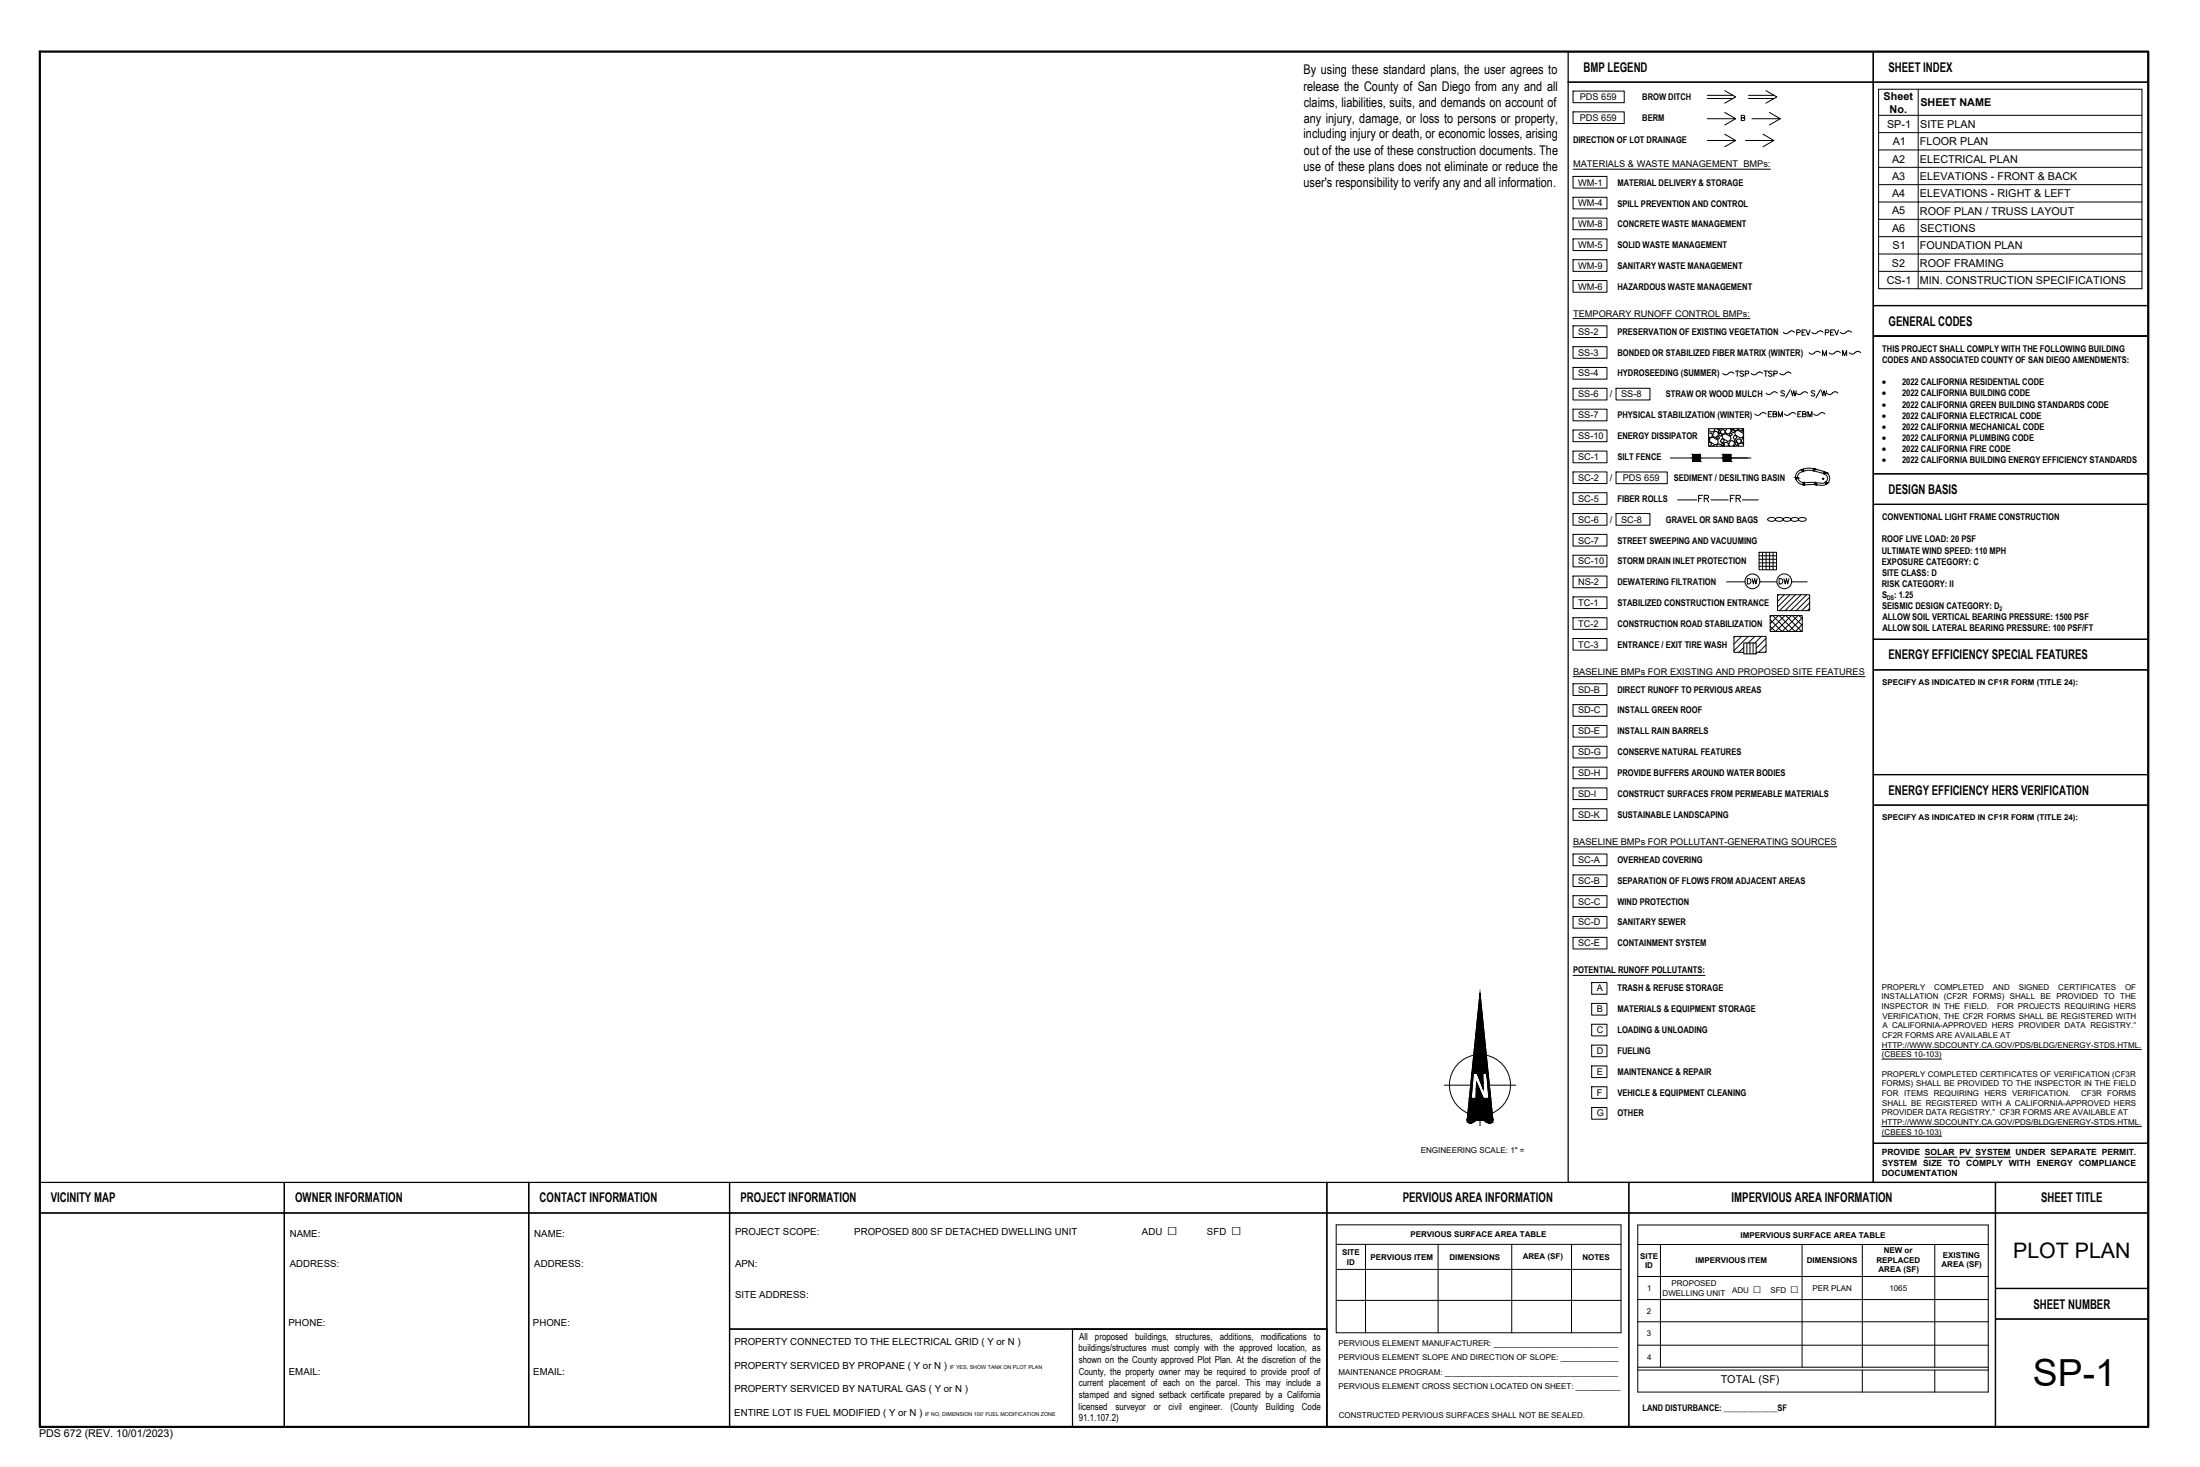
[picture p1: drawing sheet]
<svg xmlns="http://www.w3.org/2000/svg" width="914mm" height="610mm" viewBox="0 0 914 610" stroke-linecap="round" stroke-linejoin="round" font-family="sans-serif">
<path d="M16.6 21.4h876.3v571.5h-876.3z" fill="none" stroke="#000" stroke-width=".91"/>
<g fill="none" stroke="#000" stroke-width=".51">
<path d="M651.8 21.4h126.8v12.7h-126.8zM651.8 34.1h126.8v457.2h-126.8zM778.6 21.4h114.3v12.7h-114.3zM778.6 34.1h114.3v92.9h-114.3zM778.6 127h114.3v69.9h-114.3v-57.2h114.3h-114.3zM778.6 196.9h114.3v12.7h-114.3zM778.6 209.6h114.3v56.1h-114.3zM778.6 278.4h114.3v43.5h-114.3zM778.6 265.7h114.3v12.7h-114.3zM778.6 334.6h114.3v140.5h-114.3zM778.6 321.9h114.3v12.7h-114.3zM778.6 475.1h114.3v16.2h-114.3z"/>
<path d="M16.6 491.3h101.6v12.7h-101.6zM118.2 491.3h101.6v12.7h-101.6zM219.8 491.3h83.4v12.7h-83.4zM303.2 491.3h248.3v12.7h-248.3zM551.5 491.3h125.5v12.7h-125.5zM677 491.3h152.4v12.7h-152.4zM829.4 491.3h63.5v12.7h-63.5zM16.6 504h101.6v88.9h-101.6zM118.2 504h101.6v88.9h-101.6zM219.8 504h83.4v88.9h-83.4zM303.2 504h248.3v48.3h-248.3zM551.5 504h125.5v88.9h-125.5z"/>
<path d="M677 504h152.4v88.9h-152.4zM829.4 504h63.5v31.4h-63.5zM829.4 535.4h63.5v12.7h-63.5zM303.2 552.3h248.3v40.6h-248.3zM445.8 552.3h105.7v40.6h-105.7zM829.4 548.1h63.5v44.8h-63.5z"/>
</g>
<g fill="none" stroke="#000" stroke-width=".42">
<path d="M653.8 37.8h21.3v4.9h-21.3zM709.6 39.6h10.7M716.9 37.7l4.5 2.6-4.5 2.6M726.7 39.6h10.7M734 37.7l4.5 2.6-4.5 2.6M780.8 37.1h109.5v82.9h-109.5zM797.3 37.1v82.9M653.8 46.5h21.3v4.8h-21.3zM709.6 40.9h10.7M716.9 46.7l4.5 2.6h-11.8M716.9 55.8l4.5 2.6h-11.8M721.4 49.3l-4.5 2.6"/>
<path d="M721.4 58.4l-4.5 2.6M723.7 49l1.3-.1 .1-.8-1.4-.2v2.2l1.4-.2 .1-.5-.5-.4M725.5 58.4h11.8l-4.6 2.6M726.7 40.9h10.7M732.7 55.8l4.6 2.6M735.4 46.7l4.5 2.6h-11.7M739.9 49.3l-4.5 2.6M780.8 47.9h109.5M780.8 55.1h109.5M653.8 73.3h14.1v4.9h-14.1zM653.8 70.3h82.1M780.8 62.3h109.5"/>
<path d="M780.8 69.5h109.5M780.8 76.7h109.5M653.8 90.6h14.1v4.9h-14.1zM653.8 99.3h14.1v4.8h-14.1zM653.8 82h14.1v4.8h-14.1zM780.8 83.9h109.5M780.8 91.1h109.5M780.8 98.3h109.5M653.8 107.9h14.1v4.9h-14.1zM653.8 116.6h14.1v4.8h-14.1zM780.8 105.6h109.5M780.8 112.8h109.5"/>
<path d="M653.8 135.4h14.1v4.9h-14.1zM653.8 132.4h73.6M745.9 138.1a1.74 1.74 0 0 0-2.9 .4l-1 .1-.8-.5M746.8 138.2l1.3-.1 .1-.8-1.4-.2v2.2M749 138.1h.8M750.4 137.1h-1.4v2.2h1.4M750.7 137.1l.8 2.2 .8-2.2M757.7 138.1a1.74 1.74 0 0 0-2.8 .4l-1 .1-.8-.5M758.7 138.2l1.2-.1 .1-.8-1.3-.2v2.2M760.9 138.1h.8M762.2 137.1h-1.3v2.2h1.3M762.5 137.1l.9 2.2 .8-2.2"/>
<path d="M769.6 138.1a1.74 1.74 0 0 0-2.9 .4l-.9 .1-.9-.5M653.8 144.1h14.1v4.8h-14.1zM653.8 152.7h14.1v4.8h-14.1zM720.7 155.2a1.74 1.74 0 0 0-2.9 .4l-.9 .1-.9-.5M721.3 154.2h1.5M722.1 154.2v2.2M724.7 154.5l-.5-.3-1 .3 .1 .4 1.4 .8-.5 .7-1-.3M725.4 155.3l1.3-.1 .1-.8-1.4-.2v2.2M727.9 155.2a1.45 1.45 0 0 0 2.3 0M730.2 155.2a1.45 1.45 0 0 1 2.3 0M733.2 154.2h1.4M733.9 154.2v2.2"/>
<path d="M736.5 154.5l-.5-.3-.9 .3 .1 .4 1.3 .8-.5 .7-.9-.3M737.3 155.3l1.2-.1 .1-.8-1.3-.2v2.2M744.4 155.2a1.74 1.74 0 0 0-2.8 .4l-1 .1-.8-.5M751.9 146.6a1.45 1.45 0 0 0 2.3 0M754.2 146.6a1.45 1.45 0 0 1 2.3 0M757.5 147.8v-2.2l.8 2.2 .9-2.2v2.2M764.9 146.6a1.74 1.74 0 0 0-2.8 .4l-1 .1-.8-.5M765.9 147.8v-2.2l.8 2.2 .8-2.2v2.2M773.4 146.6a1.74 1.74 0 0 0-2.9 .4l-1 .1-.8-.5M653.8 178.7h14.1v4.8h-14.1zM653.8 161.4h14.1v4.8h-14.1zM653.8 170h14.1v4.9h-14.1z"/>
<path d="M671.7 161.4h14.1v4.8h-14.1zM710.2 178.1h14.5v7.3h-14.5zM712.7 178.1l-.4 1.2-.9 .2-1.2-.7M713.8 178.1l.5 .6M714.8 178.5l-.5 .2M715 178.1l-.2 .5M715.1 179.4l-.7-.4-.2 .7 .3 .3 .6-.6M717.7 178.1l-.6 1.1 .2 .7 .8 .5 .8-.3 .6-1.1-.4-.9M719.3 179.9l.6 .7-.5 .4-.6-.6 .5-.4M719.4 178.1l.4 .4 .2-.1M720.3 178.1l-.2 .4M720.3 178.5l.6 .4-.2 .8-.4 .1-.6-.7"/>
<path d="M720.3 178.6l-.6 .5M720.4 178.1l.2 .5 .6 .4 .7-.2 .4-.7M721.5 179.1l.9-.3 2.1 1.2 .2 .9-.5 .8-.9 .3-2-1.2-.3-.9zM722.5 178.1l.1 .4M724.5 178.1l-.4 .6-.7 .3-.8-.5M724.7 178.6l-.7 .4 .6 .6M724.7 179.6h.1M734 172a1.74 1.74 0 0 0-2.8 .5l-1 .1-.8-.6M734.1 163.4a1.75 1.75 0 0 0 2.8-.5l1-.1 .8 .6M735 172.1h.8M736.3 171h-1.3v2.2h1.3M737 172.1l1.2-.1 .1-.8-1.3-.2v2.2l1.3-.2v-.7l-.4-.2"/>
<path d="M739.2 173.2v-2.2l.8 2.2 .8-2.2v2.2M741.7 162.7l-.5-.4-1 .4 .2 .5 1.3 .7-.5 .6-1-.3M744.1 161.9l-1.9 3.4M744.5 162.3l.5 2.2 .6-2.2 .5 2.2 .5-2.2M746.3 172a1.74 1.74 0 0 0-2.8 .5l-1 .1-.8-.6M746.6 163.4a1.75 1.75 0 0 0 2.9-.5l1-.1 .8 .6M747.2 172.1h.9M748.6 171h-1.4v2.2h1.4M749.2 172.1l1.3-.1 .2-.6-.5-.4h-1v2.2l1.4-.2 .1-.5-.5-.4M751.4 173.2v-2.2l.9 2.2 .8-2.2v2.2M754.3 162.7l-.6-.4-.9 .4 .2 .5 1.3 .7-.6 .6-.9-.3M756.7 161.9l-1.9 3.4"/>
<path d="M757.1 162.3l.5 2.2 .5-2.2 .6 2.2 .5-2.2M758.5 172a1.74 1.74 0 0 0-2.9 .5l-1 .1-.8-.6M759.2 163.4a1.75 1.75 0 0 0 2.9-.5l1-.1 .8 .6M653.8 187.5h14.1v4.8h-14.1zM653.8 196.1h14.1v4.8h-14.1zM671.7 196.1h21.3v4.9h-21.3zM694.2 190.3h33.5M703.5 188.8h3.2v3h-3.2zM710.2 182.5h.1M710.2 181.6l.2 .5-.2 .4M710.2 180.2l.7-.3 .7 .4 .2 .7-.4 .7-.7 .1-.5-.2M710.9 181.9l1-.2 2 1.2 .3 .9-.5 .8-.9 .2-2.1-1.2-.2-.9z"/>
<path d="M711.2 184.1l.1 .5-.4 .6h-.7M711.2 184.1l-.5-.3-.5 .3M711.6 185.4l.7-.2 .5 .2M711.6 185.4h.1M712 181.3l.9 .5 .7-.2M713.9 184.7l-.4 .7M714 181.3l.7 .7-.6 .5M714.1 181.4l-.6 .4 .6 .6M714.2 180.4l-.1-.7-.9-.5-.7 .2-.6 1.2 .1 .7M714.3 180.4l-.7 1.2M714.6 180.1l-.1 .8M714.6 184.5l-.7 .2"/>
<path d="M714.7 184.5l.8 .5M714.7 180.1l.9 .2M715.5 185l.1 .4M715.5 182.5l.5-.1 .6 .7M715.5 182.5l-.4 .7 .1 .4M715.6 180.3l.1 .4M715.7 180.7l-.6 .5-.6-.4M715.8 184.3l.7 .4M715.8 184.3l-.2 .7 .6 .1 .3-.4M716 185.3v.1M716 185.4h.7M716.2 188.8h3.2v3h-3.2z"/>
<path d="M716.2 180.5l.9-.2 2.1 1.2 .2 .9-.4 .8-.9 .2-2.1-1.2-.2-.9zM716.6 183.1l-.4 .7-.4 .2-.6-.3M716.9 185.4l-.4-.8 .4-.6 .7-.2 .6 .3 .3 .8-.4 .5M720.4 181.8l.6 .7 .5-.1M720.7 185.2l.4 .2M720.9 184.3l-.2-.7-.8-.5-.7 .2-.7 1.1 .2 .7 .5 .3M720.9 184.3l-.6 1.1 .4-.2M721.2 183.8l.5-.5-.4-.5-.5 .5 .4 .5M721.2 184.7l.6 .4 .3-.2 .2-.7-.6-.4-.4 .1-.1 .8M721.2 181l-.4 .1-.4 .7M721.3 181l.5 .3M721.7 181.3l.2 .4-.4 .7"/>
<path d="M724.7 184.6l-.9-.5-.9 .2-.4 1.1M724.7 181.8l-.9 1.2 .2 .7 .7 .5M746.3 198.3l.9 .2-.7 .7M747 196.3a8.9 8.9 0 0 1 9.3-.9 4.3 4.3 0 0 1 4.2 3 3.4 3.4 0 0 1-4.7 3.1l-2.3-.2a7.7 7.7 0 0 1-5.9-.6 3 3 0 0 1-.6-4.4zM748 196.5a8.6 8.6 0 0 1 8.1-.2 3.5 3.5 0 0 1 3.5 2.6v.2a2.65 2.65 0 0 1-3.7 1.6l-4.8-.1a2.79 2.79 0 0 1-3.8-3.1zM749.6 194.9l-.1 1-.6-.7M753.7 194.8l.2 .9 .6-.8M758.3 196l-.2 .9 1-.4M653.8 204.7h14.1v4.9h-14.1zM653.8 213.4h14.1v4.8h-14.1zM671.7 213.4h14.1v4.8h-14.1zM697.3 207.7h7.9"/>
<path d="M706 207.1h1M707.7 205.8h-1.7v2.8M708.3 207.1l1.6-.1 .1-.9-1.7-.3v2.8M709.3 207.1l.9 1.5M711.1 207.7h7.2M719.2 207.1h1.1M720.9 205.8h-1.7v2.8M721.6 207.1l1.5-.1 .2-.9-1.7-.3v2.8M722.5 207.1l.9 1.5M724.2 207.7h6.6M734.8 215.5l1.7-.5a.84 .84 0 0 1 1.1 .2 .84 .84 0 0 1 0 1.1l-1.7 .3a.92 .92 0 0 1-1.1-1.1zM738.2 215.4l1.6-.4a.83 .83 0 0 1 1 .2 .83 .83 0 0 1 0 1.1l-1.7 .3a.81 .81 0 0 1-.9-.2 .81 .81 0 0 1 0-1z"/>
<path d="M741.4 215.4l1.6-.4a.83 .83 0 0 1 1 .2 .83 .83 0 0 1 0 1.1l-1.7 .3a.81 .81 0 0 1-.9-.2 .81 .81 0 0 1 0-1zM744.6 215.4l1.5-.4a.84 .84 0 0 1 1.1 .2 .84 .84 0 0 1 0 1.1l-1.7 .3a.8 .8 0 0 1-.9-.2 .8 .8 0 0 1 0-1zM747.6 215.5l1.7-.5a.84 .84 0 0 1 1.1 .2 .84 .84 0 0 1 0 1.1l-1.7 .3a.92 .92 0 0 1-1.1-1.1zM749.1 201.4l.7-.8 .2 .8M754 201.3l.5-.8 .6 .9M759.7 200.6l-.9-.3 .2 .9M653.8 230.7h14.1v4.9h-14.1zM653.8 222.1h14.1v4.8h-14.1zM653.8 239.4h14.1v4.8h-14.1zM731.1 229.5h7.3v7.3h-7.3zM731.1 235.3h7.3M731.1 233.9h7.3"/>
<path d="M731.1 232.4h7.3M731.1 230.9h7.3M732.6 229.5v7.3M734 229.5v7.3M735.5 229.5v7.3M737 229.5v7.3M653.8 248h14.1v4.9h-14.1zM653.8 256.7h14.1v4.8h-14.1zM717.7 241.8h7.6M726.3 240.4h.7a1.17 1.17 0 0 1 .8 1.1 1.17 1.17 0 0 1-.8 1.1h-.7zM728.2 240.4l.6 2.2 .5-2.2 .5 2.2 .5-2.2M731.5 241.8h7"/>
<path d="M735.8 255.8h13.3v6.6h-13.3zM735.8 257.5l4.8 4.9M736.4 255.8l-.6 .6M736.8 255.8l6.6 6.6M738.8 247.1h13.4v6.6h-13.4zM739.1 255.8l-3.3 3.4M739.3 247.1l-.5 .5M739.5 240.4h.7a1.17 1.17 0 0 1 .8 1.1 1.17 1.17 0 0 1-.8 1.1h-.7zM739.5 255.8l6.7 6.6 2.9-2.9M741.5 240.4l.5 2.2 .5-2.2 .5 2.2 .6-2.2M741.6 247.1l-2.8 2.8M741.8 255.8l-6 6.1"/>
<path d="M742.3 255.8l6.6 6.6M743.9 247.1l-5.1 5.2M744.6 255.8l-6.6 6.6M744.7 241.8h6.4M745 255.8l4.1 4.1M746.3 247.1l-6.7 6.6M747.3 255.8l-6.6 6.6M747.7 255.8l1.4 1.4M748.6 247.1l-6.6 6.6M749.1 256.8l-5.6 5.6M750.9 247.1l-6.6 6.6M752.2 248.2l-5.6 5.5"/>
<path d="M752.2 250.5l-3.3 3.2M752.2 252.8l-1 .9M653.8 265.3h14.1v4.9h-14.1zM721.1 264.5l-.4 .4M723.9 264.5l-3.2 3.1M724.8 271.1h-4.1v-6.6h13.3v6.6h-4.1M724.8 267.2h5.1v4.5h-5.1zM724.8 269l-2.1 2.1M726.1 267.2v4.5M726.6 264.5l-5.9 5.9M727.4 267.2v4.5M728.6 267.2v4.5"/>
<path d="M729.4 264.5l-2.8 2.7M732.1 264.5l-2.7 2.7M734 265.3l-4.1 4M734 268l-3 3.1M734 270.7l-.3 .4M735.8 260.3l2.1 2.1M749.1 262.3l-.2 .1M653.8 284.1h14.1v4.9h-14.1zM653.8 292.8h14.1v4.8h-14.1zM653.8 281.2h121.3M653.8 318.8h14.1v4.8h-14.1zM653.8 301.5h14.1v4.8h-14.1z"/>
<path d="M653.8 310.1h14.1v4.9h-14.1zM653.8 327.4h14.1v4.9h-14.1zM653.8 336.1h14.1v4.8h-14.1zM653.8 354.9h14.1v4.8h-14.1zM653.8 351.9h109.6M653.8 363.5h14.1v4.9h-14.1zM653.8 372.2h14.1v4.8h-14.1zM653.8 389.5h14.1v4.8h-14.1zM653.8 380.9h14.1v4.8h-14.1zM615.1 412.6l5.3 52.4a1.55 1.55 0 0 1-1 1.7 1.55 1.55 0 0 1-1.9-.8 5.4 5.4 0 0 0-6 .8 1.39 1.39 0 0 1-1.7-1.7zM653.8 405.3h54.9M661.6 408.3h6.3v4.9h-6.3z"/>
<path d="M661.6 417h6.3v4.8h-6.3zM612.5 438.5a12.7 12.7 0 0 0-10 11.1 12.7 12.7 0 0 0 7.6 13M617.8 438.5a12.7 12.7 0 0 1 10 11.1 12.7 12.7 0 0 1-7.6 13M661.6 425.6h6.3v4.9h-6.3zM661.6 434.3h6.3v4.8h-6.3zM782.1 436.1h108M600.3 450.9h11M612.4 445.8h1.5l2.6 6.7-.2-6.7h1.6l.9 10.6h-2.3l-2.8-6.6-.2 6.6h-2zM619 450.9h11M661.6 451.6h6.3v4.8h-6.3zM661.6 442.9h6.3v4.9h-6.3zM782.2 440.1h24.8"/>
<path d="M615.1 465.4v2.4M661.6 460.2h6.3v4.9h-6.3zM782.1 468.1h108M782.2 472.1h24.8M800.1 480.9h13.4M814.5 480.9h5.7M821.1 480.9h14.6M555.4 509h118.4v44.8h-118.4zM555.4 517.1h118.4M567.6 517.1v36.7M597.7 517.1v36.7M628.3 517.1v36.7"/>
<path d="M653.2 517.1v36.7M680.7 509h145.7v69.5h-145.7zM680.7 517.1h145.7M690.1 517.1v51M749 517.1v51M774 517.1v51M804.2 517.1v51M555.4 527.5h118.4M680.7 530.4h145.7M555.4 540.4h118.4M680.7 540h145.7M680.7 549.3h145.7"/>
<path d="M680.7 559h145.7M680.7 568.1h145.7M680.7 569.3h145.7M774 569.3v9.2M804.2 569.3v9.2"/>
<circle cx="716.1" cy="179.5" r=".98"/>
<circle cx="722.7" cy="183.3" r=".98"/>
<circle cx="757.7" cy="199" r=".29"/>
<circle cx="728.4" cy="241.6" r="3.1"/>
<circle cx="741.6" cy="241.6" r="3.1"/>
</g>
<g fill="#000" stroke="#000" stroke-width=".42">
<path d="M746.3 198.3l.9 .2h-.9zM746.3 198.5h.9l-.2 .2zM748.9 195.2h.7l-.1 .5zM753.7 194.8l.8 .1zM753.8 194.9h.7l-.2 .3zM758.2 196.3l.9 .2zM758.3 196l.4 .3h-.5zM749.6 201.4h.4zM754.5 201.4h.6zM758.8 200.3l.5 .2zM758.8 200.6h.9l-.3 .4zM615.1 412.6l3.4 33.2h-6.7z"/>
<path d="M613.7 449.8l1.2 2.7h-1.3zM613.9 445.8h2.4l.1 4zM611 466.7h.4zM614.7 465.3h1zM618.8 466.7h.6z"/>
<path d="M703.5 188.8l3.2 1.5v-1.5zM703.5 188.8l3.2 1.5h-3.2z"/>
<path d="M703.5 190.3l3.2 1.5v-1.5zM703.5 190.3l3.2 1.5h-3.2z"/>
<path d="M716.2 188.8l3.2 1.5v-1.5zM716.2 188.8l3.2 1.5h-3.2z"/>
<path d="M716.2 190.3l3.2 1.5v-1.5zM716.2 190.3l3.2 1.5h-3.2z"/>
<path d="M746.3 198.5l.7 .2zM746.3 198.7h.7l-.5 .5z"/>
<path d="M748.9 195.2l.6 .5zM749.3 195.7l.2 .2z"/>
<path d="M749.6 194.9v.3zM748.9 195.2l.7-.3v.3z"/>
<path d="M753.8 194.9l.5 .3zM753.8 195.2h.5l-.4 .5z"/>
<path d="M753.8 194.9h.7zM753.8 194.9h.7z"/>
<path d="M758.2 196.3v.2h.9zM758.2 196.5h.9l-1 .4z"/>
<path d="M749.8 200.6l.2 .8zM749.8 200.6l.2 .8h-.9z"/>
<path d="M749.1 201.4h.9zM749.1 201.4h.9z"/>
<path d="M754.5 200.6l.5 .7zM754.5 200.6l.5 .7h-1z"/>
<path d="M754 201.3l1 .1zM754 201.3l1 .1z"/>
<path d="M758.8 200.6l.1 .4h.5zM758.9 201h.5l-.4 .2z"/>
<path d="M758.8 200.5l.9 .1zM758.8 200.5l.9 .1z"/>
<path d="M611.8 445.8h4.5zM611.8 445.8h4.5z"/>
<path d="M611.8 445.8l-.3 10.6 .9-10.6zM611.8 445.8l-.3 10.6h-.8z"/>
<path d="M613.9 445.8l1.5 4h1zM615.4 449.8h1l.1 2.7z"/>
<path d="M613.6 452.5l2.9 3.9-1.6-3.9zM613.6 452.5l2.9 3.9h-3z"/>
<path d="M616.3 445.8h2.2zM616.3 445.8h2.2z"/>
<path d="M617.9 445.8l1.7 10.6-1.1-10.6zM617.9 445.8l1.7 10.6h-.8z"/>
<path d="M610.7 456.4l9.8 8.6-.9-8.6zM610.7 456.4l9.8 8.6h-10.6z"/>
<path d="M610.9 466.7h.6zM610.9 466.7h.5z"/>
<path d="M610.7 466.6h.9zM610.7 466.6l.8 .1z"/>
<path d="M610.5 466.5h1.4zM610.5 466.5l1.1 .1z"/>
<path d="M610.5 466.5h1.4zM610.5 466.5h1.4z"/>
<path d="M610.3 466.4h1.9zM610.3 466.4l1.6 .1z"/>
<path d="M610.2 466.2h2.2zM610.2 466.2l2 .2z"/>
<path d="M610.1 466.2h2.4zM610.1 466.2h2.3z"/>
<path d="M610 466l2.5 .2 .2-.2zM610 466l2.5 .2z"/>
<path d="M610 465.9h2.8zM610 465.9l2.7 .1z"/>
<path d="M609.9 465.7h3.2zM609.9 465.7l2.9 .2z"/>
<path d="M609.9 465.7h3.3zM609.9 465.7h3.2z"/>
<path d="M609.8 465.5h3.9zM609.8 465.5l3.4 .2z"/>
<path d="M609.8 465.5h4zM609.8 465.5h3.9z"/>
<path d="M609.8 465.4h4.4zM609.8 465.4l4 .1z"/>
<path d="M609.8 465.4h4.5zM609.8 465.4h4.4z"/>
<path d="M609.8 465.3h4.9zM609.8 465.3l4.5 .1z"/>
<path d="M618.8 466.7h.5zM618.9 466.7h.4z"/>
<path d="M618.7 466.6h.9zM618.7 466.6l.7 .1z"/>
<path d="M618.4 466.5h1.4zM618.4 466.5l1.2 .1z"/>
<path d="M618.3 466.5h1.5zM618.3 466.5h1.5z"/>
<path d="M618.2 466.4h1.8zM618.2 466.4l1.6 .1z"/>
<path d="M617.9 466.2h2.2zM617.9 466.2l2.1 .2z"/>
<path d="M617.9 466.2h2.3zM617.9 466.2h2.2z"/>
<path d="M617.6 466l2.6 .2 .1-.2zM617.6 466l2.6 .2z"/>
<path d="M617.5 465.9h2.9zM617.5 465.9l2.8 .1z"/>
<path d="M617.1 465.7h3.3zM617.1 465.7h3.3z"/>
<path d="M617.2 465.7h3.2zM617.2 465.7l3.2 .2z"/>
<path d="M609.9 465l10.6 .2v-.2zM609.9 465l10.6 .2h-10.7z"/>
<path d="M616.1 465.4l4.4 .1zM616.1 465.4l4.4 .1z"/>
<path d="M616.5 465.5h4zM616.5 465.5h4z"/>
<path d="M616.6 465.5h3.9zM616.6 465.5l3.8 .2z"/>
<path d="M609.8 465.2l10.7 .1zM609.8 465.2l10.7 .1z"/>
<path d="M615.7 465.3h4.8zM615.7 465.3l4.8 .1z"/>
</g>
<text font-size="15.5" x="845" y="576.1">SP-1</text>
<text font-size="8.9" x="836.8" y="522.9">PLOT PLAN</text>
<g font-size="7.1">
<text x="485.1" y="513.3">□</text>
<text x="511.7" y="513.3">□</text>
</g>
<g font-size="5.9">
<text x="728.6" y="537.3">□</text>
<text x="744.1" y="537.3">□</text>
</g>
<g font-size="5.5">
<text x="658.1" y="29.8">BMP LEGEND</text>
<text x="784.9" y="29.8">SHEET INDEX</text>
<text x="541.7" y="30.9">By using these standard plans, the user agrees to</text>
<text x="541.8" y="37.6">release the County of San Diego from any and all</text>
<text x="541.9" y="44.3">claims, liabilities, suits, and demands on account of</text>
<text x="541.9" y="50.9">any injury, damage, or loss to persons or property,</text>
<text x="541.8" y="57.6">including injury or death, or economic losses, arising</text>
<text x="541.9" y="64.2">out of the use of these construction documents. The</text>
<text x="541.8" y="70.9">use of these plans does not eliminate or reduce the</text>
<text x="541.8" y="77.6">user's responsibility to verify any and all information.</text>
<text x="784.9" y="135.3">GENERAL CODES</text>
<text x="784.9" y="205.2">DESIGN BASIS</text>
<text x="784.9" y="274">ENERGY EFFICIENCY SPECIAL FEATURES</text>
<text x="784.9" y="330.2">ENERGY EFFICIENCY HERS VERIFICATION</text>
<text x="21.1" y="499.6">VICINITY MAP</text>
<text x="122.7" y="499.6">OWNER INFORMATION</text>
<text x="224.3" y="499.6">CONTACT INFORMATION</text>
<text x="307.8" y="499.6">PROJECT INFORMATION</text>
<text x="583" y="499.7">PERVIOUS AREA INFORMATION</text>
<text x="719.7" y="499.7">IMPERVIOUS AREA INFORMATION</text>
<text x="848.4" y="499.7">SHEET TITLE</text>
<text x="845.1" y="543.8">SHEET NUMBER</text>
</g>
<g font-size="4.5">
<text x="782.9" y="41.4">Sheet</text>
<text x="785.4" y="46.8">No.</text>
<text x="798.2" y="44.1">SHEET NAME</text>
<text x="784.4" y="53.1">SP-1</text>
<text x="798.1" y="53.1">SITE PLAN</text>
<text x="786.7" y="60.3">A1</text>
<text x="798" y="60.3">FLOOR PLAN</text>
<text x="786.4" y="67.5">A2</text>
<text x="798" y="67.5">ELECTRICAL PLAN</text>
<text x="786.4" y="74.7">A3</text>
<text x="798" y="74.7">ELEVATIONS - FRONT &amp; BACK</text>
<text x="786.4" y="81.9">A4</text>
<text x="798" y="81.9">ELEVATIONS - RIGHT &amp; LEFT</text>
<text x="786.4" y="89.1">A5</text>
<text x="798" y="89.2">ROOF PLAN / TRUSS LAYOUT</text>
<text x="786.4" y="96.3">A6</text>
<text x="798.1" y="96.4">SECTIONS</text>
<text x="786.6" y="103.6">S1</text>
<text x="798" y="103.6">FOUNDATION PLAN</text>
<text x="786.3" y="110.8">S2</text>
<text x="798" y="110.8">ROOF FRAMING</text>
<text x="784.2" y="118">CS-1</text>
<text x="798" y="118">MIN. CONSTRUCTION SPECIFICATIONS</text>
<text x="715.2" y="574.8">TOTAL (SF)</text>
</g>
<text font-size="4.4" x="16.2" y="597.1">PDS 672 (REV. 10/01/2023)</text>
<g font-size="4">
<text x="782.2" y="160.1">·</text>
<text x="782.2" y="164.7">·</text>
<text x="782.2" y="169.4">·</text>
<text x="782.2" y="174">·</text>
<text x="782.2" y="178.6">·</text>
<text x="782.2" y="183.2">·</text>
<text x="782.2" y="187.9">·</text>
<text x="782.2" y="192.5">·</text>
<text x="120.5" y="513.9">NAME:</text>
<text x="222.1" y="513.9">NAME:</text>
<text x="305.5" y="513.4">PROJECT SCOPE:</text>
<text x="355.1" y="513.1">PROPOSED 800 SF DETACHED DWELLING UNIT</text>
<text x="474.6" y="513.3">ADU</text>
<text x="501.7" y="513.3">SFD</text>
<text x="120.5" y="526.6">ADDRESS:</text>
<text x="222.1" y="526.6">ADDRESS:</text>
<text x="305.5" y="526.6">APN:</text>
<text x="305.5" y="539.3">SITE ADDRESS:</text>
<text x="119.9" y="550.9">PHONE:</text>
<text x="221.5" y="550.9">PHONE:</text>
<text x="448.5" y="556.7">All</text>
<text x="455.1" y="556.7">proposed</text>
<text x="471.8" y="556.7">buildings,</text>
<text x="488.6" y="556.7">structures,</text>
<text x="506.9" y="556.7">additions,</text>
<text x="524" y="556.7">modifications</text>
<text x="546.1" y="556.7">to</text>
<text x="305.2" y="559.1">PROPERTY CONNECTED TO THE ELECTRICAL GRID ( Y or N )</text>
<text x="448.3" y="561.5">buildings/structures must comply with the approved location, as</text>
<text x="305.2" y="568.8">PROPERTY SERVICED BY PROPANE ( Y or N )</text>
<text x="448.4" y="566.4">shown on the County approved Plot Plan. At the discretion of the</text>
<text x="120.1" y="571.3">EMAIL:</text>
<text x="221.7" y="571.3">EMAIL:</text>
<text x="448.4" y="571.2">County, the property owner may be required to provide proof of</text>
<text x="305.2" y="578.5">PROPERTY SERVICED BY NATURAL GAS ( Y or N )</text>
<text x="448.4" y="576.1">current placement of each on the parcel. This may include a</text>
<text x="448.4" y="580.9">stamped and signed setback certificate prepared by a California</text>
<text x="448.3" y="585.8">licensed</text>
<text x="463.6" y="585.8">surveyor</text>
<text x="479.5" y="585.8">or</text>
<text x="485.7" y="585.8">civil</text>
<text x="494.4" y="585.8">engineer.</text>
<text x="511.4" y="585.8">(County</text>
<text x="526.2" y="585.8">Building</text>
<text x="541.1" y="585.8">Code</text>
<text x="305.2" y="588.2">ENTIRE LOT IS FUEL MODIFIED ( Y or N )</text>
<text x="448.4" y="590.6">91.1.107.2)</text>
</g>
<g font-size="3.8">
<text x="656.6" y="41.6">PDS 659</text>
<text x="682.6" y="41.6">BROW DITCH</text>
<text x="656.6" y="50.3">PDS 659</text>
<text x="682.6" y="50.3">BERM</text>
<text x="653.8" y="59.4">DIRECTION OF LOT DRAINAGE</text>
<text x="653.8" y="69.5">MATERIALS &amp; WASTE MANAGEMENT BMPs:</text>
<text x="655.9" y="77.1">WM-1</text>
<text x="672.3" y="77.3">MATERIAL DELIVERY &amp; STORAGE</text>
<text x="655.9" y="85.8">WM-4</text>
<text x="672.3" y="86">SPILL PREVENTION AND CONTROL</text>
<text x="655.9" y="94.4">WM-8</text>
<text x="672.3" y="94.4">CONCRETE WASTE MANAGEMENT</text>
<text x="655.9" y="103">WM-5</text>
<text x="672.3" y="103">SOLID WASTE MANAGEMENT</text>
<text x="655.9" y="111.7">WM-9</text>
<text x="672.3" y="111.7">SANITARY WASTE MANAGEMENT</text>
<text x="655.9" y="120.4">WM-6</text>
<text x="672.3" y="120.4">HAZARDOUS WASTE MANAGEMENT</text>
<text x="653.8" y="131.6">TEMPORARY RUNOFF CONTROL BMPs:</text>
<text x="655.9" y="139.1">SS-2</text>
<text x="672.3" y="139.1">PRESERVATION OF EXISTING VEGETATION</text>
<text x="655.9" y="147.7">SS-3</text>
<text x="672.3" y="147.7">BONDED OR STABILIZED FIBER MATRIX (WINTER)</text>
<text x="782.3" y="146.3">THIS PROJECT SHALL COMPLY WITH THE FOLLOWING BUILDING</text>
<text x="782.3" y="150.9">CODES AND ASSOCIATED COUNTY OF SAN DIEGO AMENDMENTS:</text>
<text x="655.9" y="156.4">SS-4</text>
<text x="672.3" y="156.4">HYDROSEEDING (SUMMER)</text>
<text x="790.6" y="160.1">2022 CALIFORNIA RESIDENTIAL CODE</text>
<text x="655.9" y="165.2">SS-6</text>
<text x="669.1" y="165.2">/</text>
<text x="673.8" y="165.2">SS-8</text>
<text x="692.4" y="165.2">STRAW OR WOOD MULCH</text>
<text x="790.6" y="164.7">2022 CALIFORNIA BUILDING CODE</text>
<text x="655.9" y="173.7">SS-7</text>
<text x="672.3" y="173.7">PHYSICAL STABILIZATION (WINTER)</text>
<text x="790.6" y="169.4">2022 CALIFORNIA GREEN BUILDING STANDARDS CODE</text>
<text x="790.6" y="174">2022 CALIFORNIA ELECTRICAL CODE</text>
<text x="790.6" y="178.6">2022 CALIFORNIA MECHANICAL CODE</text>
<text x="655.9" y="182.5">SS-10</text>
<text x="672.3" y="182.5">ENERGY DISSIPATOR</text>
<text x="790.6" y="183.2">2022 CALIFORNIA PLUMBING CODE</text>
<text x="655.9" y="191.1">SC-1</text>
<text x="672.3" y="191.1">SILT FENCE</text>
<text x="790.6" y="187.9">2022 CALIFORNIA FIRE CODE</text>
<text x="790.6" y="192.5">2022 CALIFORNIA BUILDING ENERGY EFFICIENCY STANDARDS</text>
<text x="655.9" y="199.8">SC-2</text>
<text x="669.1" y="199.9">/</text>
<text x="674.5" y="199.9">PDS 659</text>
<text x="695.6" y="199.8">SEDIMENT / DESILTING BASIN</text>
<text x="655.9" y="208.6">SC-5</text>
<text x="672.3" y="208.6">FIBER ROLLS</text>
<text x="655.9" y="217.2">SC-6</text>
<text x="669.1" y="217.2">/</text>
<text x="673.8" y="217.2">SC-8</text>
<text x="692.4" y="217.2">GRAVEL OR SAND BAGS</text>
<text x="782.3" y="216.2">CONVENTIONAL LIGHT FRAME CONSTRUCTION</text>
<text x="655.9" y="225.9">SC-7</text>
<text x="672.3" y="225.9">STREET SWEEPING AND VACUUMING</text>
<text x="782.2" y="225.4">ROOF LIVE LOAD: 20 PSF</text>
<text x="782.2" y="230">ULTIMATE WIND SPEED: 110 MPH</text>
<text x="655.9" y="234.5">SC-10</text>
<text x="672.3" y="234.5">STORM DRAIN INLET PROTECTION</text>
<text x="782.2" y="234.6">EXPOSURE CATEGORY: C</text>
<text x="782.3" y="239.3">SITE CLASS: D</text>
<text x="655.9" y="243.2">NS-2</text>
<text x="672.3" y="243.2">DEWATERING FILTRATION</text>
<text x="782.2" y="243.9">RISK CATEGORY: II</text>
<text x="655.9" y="251.8">TC-1</text>
<text x="672.3" y="251.8">STABILIZED CONSTRUCTION ENTRANCE</text>
<text x="782.3" y="248.5">S</text>
<text x="787.3" y="248.5">: 1.25</text>
<text x="782.3" y="253.1">SEISMIC DESIGN CATEGORY: D</text>
<text x="782.4" y="257.7">ALLOW SOIL VERTICAL BEARING PRESSURE: 1500 PSF</text>
<text x="655.9" y="260.5">TC-2</text>
<text x="672.3" y="260.5">CONSTRUCTION ROAD STABILIZATION</text>
<text x="782.4" y="262.4">ALLOW SOIL LATERAL BEARING PRESSURE: 100 PSF/FT</text>
<text x="655.9" y="269.1">TC-3</text>
<text x="672.3" y="269.1">ENTRANCE / EXIT TIRE WASH</text>
<text x="653.8" y="280.3">BASELINE BMPs FOR EXISTING AND PROPOSED SITE FEATURES</text>
<text x="655.9" y="287.8">SD-B</text>
<text x="672.3" y="287.9">DIRECT RUNOFF TO PERVIOUS AREAS</text>
<text x="655.9" y="296.5">SD-C</text>
<text x="672.3" y="296.5">INSTALL GREEN ROOF</text>
<text x="655.9" y="305.1">SD-E</text>
<text x="672.3" y="305.1">INSTALL RAIN BARRELS</text>
<text x="655.9" y="313.8">SD-G</text>
<text x="672.3" y="313.8">CONSERVE NATURAL FEATURES</text>
<text x="655.9" y="322.5">SD-H</text>
<text x="672.3" y="322.5">PROVIDE BUFFERS AROUND WATER BODIES</text>
<text x="655.9" y="331.1">SD-I</text>
<text x="672.3" y="331.1">CONSTRUCT SURFACES FROM PERMEABLE MATERIALS</text>
<text x="655.9" y="339.7">SD-K</text>
<text x="672.3" y="339.7">SUSTAINABLE LANDSCAPING</text>
<text x="653.8" y="351.1">BASELINE BMPs FOR POLLUTANT-GENERATING SOURCES</text>
<text x="655.9" y="358.6">SC-A</text>
<text x="672.3" y="358.6">OVERHEAD COVERING</text>
<text x="655.9" y="367.2">SC-B</text>
<text x="672.3" y="367.2">SEPARATION OF FLOWS FROM ADJACENT AREAS</text>
<text x="655.9" y="375.9">SC-C</text>
<text x="672.3" y="375.9">WIND PROTECTION</text>
<text x="655.9" y="384.5">SC-D</text>
<text x="672.3" y="384.5">SANITARY SEWER</text>
<text x="655.9" y="393.2">SC-E</text>
<text x="672.3" y="393.2">CONTAINMENT SYSTEM</text>
<text x="653.8" y="404.5">POTENTIAL RUNOFF POLLUTANTS:</text>
<text x="663.6" y="412">A</text>
<text x="672.3" y="412">TRASH &amp; REFUSE STORAGE</text>
<text x="663.6" y="420.6">B</text>
<text x="672.3" y="420.6">MATERIALS &amp; EQUIPMENT STORAGE</text>
<text x="663.6" y="429.3">C</text>
<text x="672.3" y="429.3">LOADING &amp; UNLOADING</text>
<text x="663.6" y="438">D</text>
<text x="672.3" y="438">FUELING</text>
<text x="663.6" y="446.6">E</text>
<text x="672.3" y="446.6">MAINTENANCE &amp; REPAIR</text>
<text x="663.6" y="455.3">F</text>
<text x="672.3" y="455.3">VEHICLE &amp; EQUIPMENT CLEANING</text>
<text x="663.6" y="463.9">G</text>
<text x="672.3" y="463.9">OTHER</text>
<text x="682.7" y="586.4">LAND DISTURBANCE: _____________SF</text>
</g>
<g font-size="3.5">
<text x="782.1" y="480.1">PROVIDE SOLAR PV SYSTEM UNDER SEPARATE PERMIT.</text>
<text x="782.3" y="484.4">SYSTEM</text>
<text x="799.4" y="484.4">SIZE</text>
<text x="809.8" y="484.4">TO</text>
<text x="817.2" y="484.4">COMPLY</text>
<text x="834.9" y="484.4">WITH</text>
<text x="846.5" y="484.4">ENERGY</text>
<text x="864" y="484.4">COMPLIANCE</text>
<text x="782.2" y="488.7">DOCUMENTATION</text>
</g>
<g font-size="3.3">
<text x="782.3" y="284.6">SPECIFY AS INDICATED IN CF1R FORM (TITLE 24):</text>
<text x="782.3" y="340.8">SPECIFY AS INDICATED IN CF1R FORM (TITLE 24):</text>
<text x="782.2" y="411.3">PROPERLY</text>
<text x="804" y="411.3">COMPLETED</text>
<text x="828.4" y="411.3">AND</text>
<text x="839.1" y="411.3">SIGNED</text>
<text x="855.5" y="411.3">CERTIFICATES</text>
<text x="883.2" y="411.3">OF</text>
<text x="782.1" y="415.3">INSTALLATION (CF2R FORMS) SHALL BE PROVIDED TO THE</text>
<text x="782.1" y="419.4">INSPECTOR IN THE FIELD.</text>
<text x="830.1" y="419.4">FOR PROJECTS REQUIRING HERS</text>
<text x="782.4" y="423.4">VERIFICATION, THE CF2R FORMS SHALL BE REGISTERED WITH</text>
<text x="782.2" y="431.4">CF2R FORMS ARE AVAILABLE AT</text>
<text x="782.4" y="427.4">A CALIFORNIA-APPROVED HERS PROVIDER DATA REGISTRY.”</text>
<text x="782.1" y="435.4">HTTP://WWW.SDCOUNTY.CA.GOV/PDS/BLDG/ENERGY-STDS.HTML.</text>
<text x="782.2" y="439.4">(CBEES 10-103)</text>
<text x="782.2" y="447.4">PROPERLY COMPLETED CERTIFICATES OF VERIFICATION (CF3R</text>
<text x="782.1" y="451.4">FORMS) SHALL BE PROVIDED TO THE INSPECTOR IN THE FIELD</text>
<text x="782.1" y="455.4">FOR ITEMS REQUIRING HERS VERIFICATION.</text>
<text x="865" y="455.4">CF3R FORMS</text>
<text x="782.3" y="459.4">SHALL BE REGISTERED WITH A CALIFORNIA-APPROVED HERS</text>
<text x="782.1" y="467.4">HTTP://WWW.SDCOUNTY.CA.GOV/PDS/BLDG/ENERGY-STDS.HTML.</text>
<text x="782.2" y="463.4">PROVIDER DATA REGISTRY.” CF3R FORMS ARE AVAILABLE AT</text>
<text x="782.2" y="471.4">(CBEES 10-103)</text>
<text x="590.5" y="479.3">ENGINEERING SCALE: 1&quot; =</text>
<text x="586.2" y="514.2">PERVIOUS SURFACE AREA TABLE</text>
<text x="723.4" y="514.3">IMPERVIOUS SURFACE AREA TABLE</text>
<text x="557.8" y="521.5">SITE</text>
<text x="783" y="520.6">NEW or</text>
<text x="559.8" y="525.5">ID</text>
<text x="569.6" y="523.5">PERVIOUS ITEM</text>
<text x="602.5" y="523.5">DIMENSIONS</text>
<text x="632.9" y="523.1">AREA (SF)</text>
<text x="657.7" y="523.5">NOTES</text>
<text x="681.8" y="523">SITE</text>
<text x="683.7" y="527">ID</text>
<text x="704.7" y="525">IMPERVIOUS ITEM</text>
<text x="751" y="525">DIMENSIONS</text>
<text x="779.9" y="524.6">REPLACED</text>
<text x="806.9" y="526.6">AREA (SF)</text>
<text x="807.5" y="522.6">EXISTING</text>
<text x="780.8" y="528.6">AREA (SF)</text>
<text x="684.6" y="536.4">1</text>
<text x="691" y="538.4">DWELLING UNIT</text>
<text x="694.7" y="534.4">PROPOSED</text>
<text x="719.9" y="537.3">ADU</text>
<text x="735.8" y="537.3">SFD</text>
<text x="753.3" y="536.4">PER PLAN</text>
<text x="785.3" y="536.4">1065</text>
<text x="684.6" y="545.8">2</text>
<text x="684.5" y="555.3">3</text>
<text x="556.3" y="559.2">PERVIOUS ELEMENT MANUFACTURER: ____________________________</text>
<text x="556.3" y="565.2">PERVIOUS ELEMENT SLOPE AND DIRECTION OF SLOPE: _____________</text>
<text x="684.6" y="565">4</text>
<text x="556.3" y="571.3">MAINTENANCE PROGRAM: _______________________________________</text>
<text x="556.3" y="577.3">PERVIOUS ELEMENT CROSS SECTION LOCATED ON SHEET: __________</text>
<text x="556.4" y="589.3">CONSTRUCTED PERVIOUS SURFACES SHALL NOT BE SEALED.</text>
</g>
<g font-size="2.7">
<text x="784.2" y="249.4">DS</text>
<text x="831" y="254">2</text>
</g>
<g font-size="2.2">
<text x="394.8" y="568.8">IF YES, SHOW TANK ON PLOT PLAN</text>
<text x="384.5" y="588.2">IF NO, DIMENSION 100' FUEL MODIFICATION ZONE</text>
</g>
</svg>
